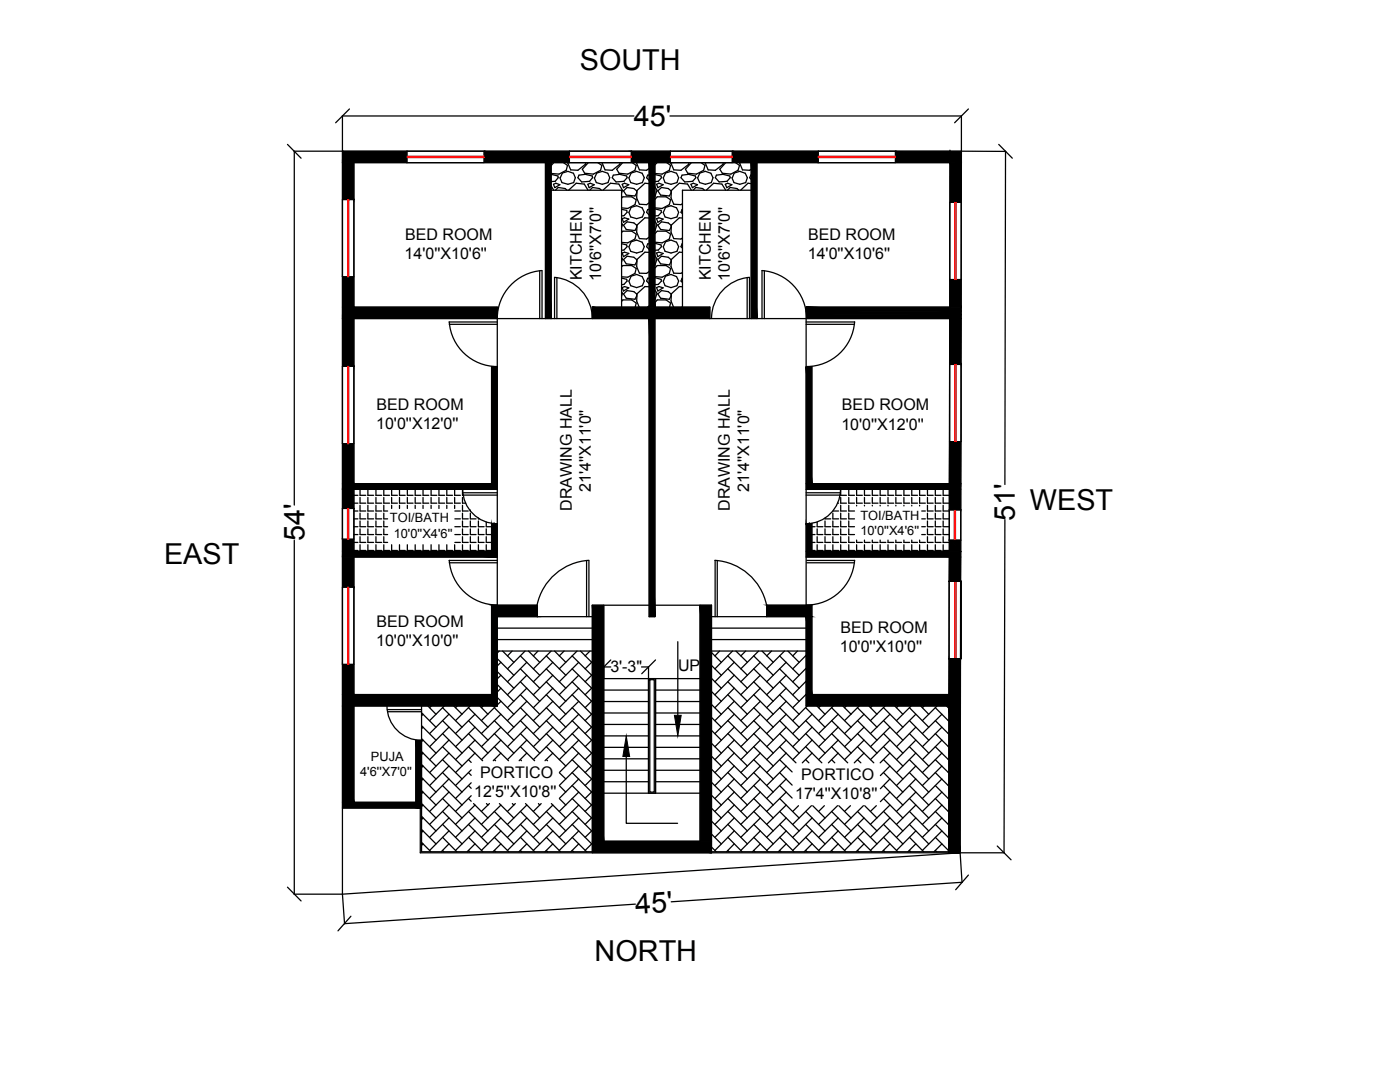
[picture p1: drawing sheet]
<svg xmlns="http://www.w3.org/2000/svg" width="279mm" height="216mm" viewBox="0 0 279 216" stroke-linecap="round" stroke-linejoin="round" font-family="sans-serif">
<!-- layer: DIM -->
<g fill="#000" stroke="#000" stroke-width=".2">
<path d="M68.3 32.5l2.3 7.3v-7.3zM68.3 32.5l2.3 7.3h-2.3z"/>
<path d="M68.3 30.2l12.9 2.3v-2.3zM68.3 30.2l12.9 2.3h-12.9z"/>
<path d="M108.9 32.5l1.1 31.1v-31.1zM108.9 32.5l1.1 31.1h-1.1z"/>
<path d="M96.6 30.2l17 2.3v-2.3zM96.6 30.2l17 2.3h-17z"/>
<path d="M129.6 32.5l1.1 28.8v-28.8zM129.6 32.5l1.1 28.8h-1.1z"/>
<path d="M126 30.2l7.8 2.3v-2.3zM126 30.2l7.8 2.3h-7.8z"/>
<path d="M149.9 32.5l1.2 31.1v-31.1zM149.9 32.5l1.2 31.1h-1.2z"/>
<path d="M146.1 30.2l17.2 2.3v-2.3zM146.1 30.2l17.2 2.3h-17.2z"/>
<path d="M178.7 30.2l13.2 2.3v-2.3zM178.7 30.2l13.2 2.3h-13.2z"/>
<path d="M189.6 32.5l2.3 7.9v-7.9zM189.6 32.5l2.3 7.9h-2.3z"/>
<path d="M68.3 55.2l2.3 6.1v-6.1zM68.3 55.2l2.3 6.1h-2.3z"/>
<path d="M189.5 55.8h2.3zM189.5 55.8h2.3z"/>
<path d="M189.5 55.8l2.3 5.5v-5.5zM189.5 55.8l2.3 5.5h-2.3z"/>
<path d="M68.3 63.6l2.3 9.5v-9.5zM68.3 63.6l2.3 9.5h-2.3z"/>
<path d="M68.3 61.3l30.9 2.3v-2.3zM68.3 61.3l30.9 2.3h-30.9z"/>
<path d="M98.1 73.2l1.1 23.3v-23.3zM98.1 73.2l1.1 23.3h-1.1z"/>
<path d="M129.6 63.6l1.1 59.4v-59.4zM129.6 63.6l1.1 59.4h-1.1z"/>
<path d="M118.2 61.3l23.5 2.3v-2.3zM118.2 61.3l23.5 2.3h-23.5z"/>
<path d="M160.9 73.2l1.1 23.3v-23.3zM160.9 73.2l1.1 23.3h-1.1z"/>
<path d="M160.9 61.3l30.9 .8v-.8zM160.9 61.3l30.9 .8h-30.9z"/>
<path d="M160.9 62.1l30.9 .7v-.7zM160.9 62.1l30.9 .7h-30.8z"/>
<path d="M161 62.8l30.8 .8v-.8zM161 62.8l30.8 .8h-30.8z"/>
<path d="M189.5 63.6l2.3 9.1v-9.1zM189.5 63.6l2.3 9.1h-2.3z"/>
<path d="M68.3 88.5l2.3 8v-8zM68.3 88.5l2.3 8h-2.3z"/>
<path d="M68.3 97.6l2.3 3.9v-3.9zM68.3 97.6l2.3 3.9h-2.3z"/>
<path d="M68.3 96.5l30.9 1.1v-1.1zM68.3 96.5l30.9 1.1h-30.9z"/>
<path d="M160.9 96.5l30.8 1.1v-1.1zM160.9 96.5l30.8 1.1h-30.8z"/>
<path d="M189.5 97.6l2.2 4.1v-4.1zM189.5 97.6l2.2 4.1h-2.2z"/>
<path d="M189.5 88.1l2.2 8.4 .1-8.4zM189.5 88.1l2.2 8.4h-2.2z"/>
<path d="M68.3 107.6l2.3 2.4v-2.4zM68.3 107.6l2.3 2.4h-2.3z"/>
<path d="M68.3 111.2l2.3 6v-6zM68.3 111.2l2.3 6h-2.3z"/>
<path d="M98.1 104.5l1.1 5.5v-5.5zM98.1 104.5l1.1 5.5h-1.1z"/>
<path d="M68.3 110l30.9 1.2v-1.2zM68.3 110l30.9 1.2h-30.9z"/>
<path d="M160.9 104.5l1.1 5.5v-5.5zM160.9 104.5l1.1 5.5h-1.1z"/>
<path d="M189.5 107.8l2.2 2.2v-2.2zM189.5 107.8l2.2 2.2h-2.2z"/>
<path d="M160.9 110l30.8 1.2v-1.2zM160.9 110l30.8 1.2h-30.8z"/>
<path d="M189.5 111.2l2.2 4.8v-4.8zM189.5 111.2l2.2 4.8h-2.3z"/>
<path d="M68.3 132.6l2.3 6v-6zM68.3 132.6l2.3 6h-2.3z"/>
<path d="M98.1 123l1.1 15.6v-15.6zM98.1 123l1.1 15.6h-1.1z"/>
<path d="M68.3 138.6l30.9 2.3v-2.3zM68.3 138.6l30.9 2.3h-30.9z"/>
<path d="M98.1 120.8l9.1 2.2v-2.2zM98.1 120.8l9.1 2.2h-9.1z"/>
<path d="M118.2 120.8l2.3 47.1v-47.1zM118.2 120.8l2.3 47.1h-2.3z"/>
<path d="M139.7 120.8l2.3 47.1v-47.1zM139.7 120.8l2.3 47.1h-2.3z"/>
<path d="M153 120.8l9 2.2v-2.2zM153 120.8l9 2.2h-9z"/>
<path d="M160.9 123l1.1 15.6v-15.6zM160.9 123l1.1 15.6h-1.1z"/>
<path d="M160.9 138.6l30.8 2.3v-2.3zM160.9 138.6l30.8 2.3h-30.8z"/>
<path d="M189.4 131.4l2.3 7.2v-7.2zM189.4 131.4l2.3 7.2h-2.3z"/>
<path d="M68.3 140.9l2.3 19.2v-19.2zM68.3 140.9l2.3 19.2h-2.3z"/>
<path d="M83 147.7l1.1 12.4v-12.4zM83 147.7l1.1 12.4h-1.1z"/>
<path d="M189.4 140.9l2.2 29.3 .1-29.3zM189.4 140.9l2.2 29.3h-2.3z"/>
<path d="M68.3 160.1l15.8 1.1v-1.1zM68.3 160.1l15.8 1.1h-15.8z"/>
<path d="M118.2 167.9l23.8 2.3v-2.3zM118.2 167.9l23.8 2.3h-23.8z"/>
<path d="M189.3 170.2h2.1zM189.3 170.2h2.3z"/>
</g>
<!-- layer: PRO -->
<g fill="none" stroke="#000" stroke-width=".25">
<path d="M58.7 30.2h133.2M58.7 30.2v70.6M68.3 39.8h2.3v15.4h-2.3zM68.3 23.1v155.3M68.3 23.1h58.2M81.2 30.2h15.4v2.3h-15.4zM110 38h14.1v23.3M113.6 30.2h12.4v2.3h-12.4zM133.7 23.1h58.2M133.8 30.2h12.3v2.3h-12.3zM149.9 38h-13.7v23.3M163.3 30.2h15.4v2.3h-15.4z"/>
<path d="M189.6 30.2h.1M191.9 32.5h.1M191.9 30.2l-.3 140M191.9 23.1v7.1M191.9 30.2h8.8M200.7 30.2l-.2 66.5M107.7 54v9.6M110.7 55.3a8.2 8.2 0 0 1 7.5 8.2v-2.2h11.4v-28.8h-19.6v31.1M110.7 55.4v8.2M111.1 55.4v8.2M149.1 55.4v8.2M149.5 55.3a8.2 8.2 0 0 0-7.5 8.2"/>
<path d="M149.6 55.4v8.2M152.5 54v9.6M189.5 40.4h2.3v15.4h-2.3zM68.3 73.1h2.3v15.4h-2.3zM89.6 64.2h9.6M89.7 64.2a9.6 9.6 0 0 0 9.5 8.9M89.7 64.7h9.5M99.2 63.5a9.6 9.6 0 0 1 8.9-9.5l.1 9.6M99.2 73.2h-1.1v23.3h-27.5v-32.9h59v59.4h1.1v-59.4h58.8v32.9h-27.5v-23.3h-1.1M108.9 63.6v-31.1h-38.3v28.8h28.6v59.4a9.6 9.6 0 0 1-9.5-8.9h9.5M141.7 63.6v-2.3h-11v-28.8h19.2v31.1M151.1 63.6v-31.1h38.5l-.1 28.8h-28.6v59.5"/>
<path d="M160.9 64.2h9.7M160.9 64.7h9.6M161 63.5a9.6 9.6 0 0 0-8.9-9.5v9.6M170.6 64.2a9.6 9.6 0 0 1-9.6 8.9M189.5 72.7h2.3v15.4h-2.3zM92.4 98.3h6.8M92.5 98.8h6.7M99.2 97.6h-28.6v12.4h27.5v-5.5h1.1M160.9 97.6h28.6v12.4h-27.5v-5.5h-1.1M58.7 107.8v70.6M68.3 117.2h2.3v15.4h-2.3zM68.3 101.5h2.3v6.1h-2.3z"/>
<path d="M89.7 112.3h9.5M99.2 111.2h-28.6v27.4h27.5v-17.8h9.1v2.2M117.1 111.9v11.1M117.5 111.8a11.2 11.2 0 0 0-10.3 8.9M117.5 111.8v11.2M142.7 111.8a11.2 11.2 0 0 1 10.3 8.9M142.7 111.8v11.2M143.1 111.9v11.1M160.9 111.2h28.6l-.1 27.4h-27.4v-17.8h-9v2.2M161 111.8h9.6M161 112.3h9.5M170.6 111.8a9.6 9.6 0 0 1-9.6 8.9"/>
<path d="M189.5 101.7h2.2v6.1h-2.2zM189.5 116h2.3v15.4h-2.3M200.5 103.7l-.1 66.5M99.2 125.3h19M99.2 127.6h19M99.2 129.9h19M118.2 123h-19v17.9h-28.6v19.2h12.4v-12.4h1.1M120.5 135.4h19.2M120.5 137.7h8.9M120.5 140h8.9M120.5 120.8v47.1h19.2v-47.1M120.5 133.1h1.4"/>
<path d="M128 133.1l1.4-.1v25.3M129.4 135.4h1.4v22.9h-1.4zM129.6 120.8h-11.4v49.4M129.7 135.6h.9v22.5h-.9zM130.7 120.8h11.3v49.4M130.8 137.7h8.9M130.8 140h8.9M130.8 135.4v22.9M135.3 128v14.7M142 123h18.9v17.9h28.5l-.1 29.3M142 125.3h18.9M142 127.6h18.9"/>
<path d="M142 129.9h18.9M77.3 141.6h6.8M77.4 142h6.7M84.1 140.9v20.3h-15.8M120.5 142.3h8.9M120.5 144.6h8.9M120.5 146.8h8.9M120.5 149.1h8.9M120.5 151.4h8.9M120.5 158.3h19.2M120.5 156h8.9M120.5 153.7h8.9"/>
<path d="M125 150.9v13.4h10.2M130.8 142.3h8.9M130.8 144.6h8.9M130.8 146.8h8.9M130.8 149.1h8.9M130.8 151.4h8.9M130.8 156h8.9M130.8 153.7h8.9M58.7 178.4h9.6M68.3 178.4l.5 5.9M83.9 170.2h116.5M84.1 170h34.1"/>
<path d="M142 170h47.3M191.6 170h.1M191.6 170.2l-123.3 8.2M191.6 170.2l.4 5.9-58 3.8M126.8 180.4l-58 3.9"/>
</g>
<!-- layer: DIM -->
<g fill="none" stroke="#000" stroke-width=".25">
<path d="M110 34.8l1.4 .3v.4l-.6 .7h-.8M110 37.1l.5 .9M110.1 32.5l-.1 .3M110.5 36.8l.4-.2 .8 .3-1 .6zM110.5 32.5l-.5 .5M110.8 38l.6-.6 1.4 .2 .4 .4M111.7 35.5l.5 .9 1.1 .4 1.2-.4 .3-.9-.4-.9-1.1-.4-1.1 .3-.4 1M112.5 32.5l.8 .5-.3 1-1.4 .7-1.6-.1M113.3 32.5l.6 1.4 1.4 .1 1.5-1.2 .1-.3M113.5 38l1.5-1.4 1.6 .1 .8 1.3M115.5 35l1.3-.2 1.4 .3 .1 .4-.6 .7-1.6 .1-.8-.8zM117.3 36.8l.5-.2 .8 .3-1 .6z"/>
<path d="M117.4 32.5l-1.2 1.3 .5 .8 1.7 .1 1.5-.7 .2-1-.8-.5M117.7 38l.6-.6 1.3 .2 .4 .4M118.6 35.5l.4 .9 1.2 .4 1.1-.4 .4-.9-.4-.9-1.1-.4-1.1 .3-.4 1M120.2 32.5l.5 1.4 1.5 .1 1.5-1.2 .1-.3M120.3 38l1.5-1.4 1.7 .1 .7 1.3-.1 .5M122.4 35l1.3-.2 1.4 .3 .1 .4-.7 .7-1.5 .1-.8-.8zM124.1 39.5l.2-.2h1.8l.9 .6-.3 .9-1.4 .8-1.2-.1M124.2 36.8l.4-.2 .9 .3-1.1 .6zM124.3 32.5l-1.2 1.3 .4 .8 1.8 .1 1.4-.7 .3-1-.8-.5M124.4 38.1l.8-.7 1.3 .2 .6 .5v.4l-.4 .6-1.7-.2zM125.5 35.5l.4 .9 1.2 .4 1.1-.4 .4-.9-.4-.9-1.1-.4-1.1 .3-.5 1M127.1 32.5l.5 1.4 1.4 .1 .6-.4"/>
<path d="M129.6 34.9l-.3 .1-.3 .5 .6 .5M129.6 36.6h-.9l-1.6 1.4v1.5l.5 1.3h1.4l.6-.3M130.7 34.8l1.2 .3 .1 .4-.6 .7h-.7M130.7 37.3l.4 .7-.4 1.2M130.7 39.8l.5-.5h1.7l.9 .6-.2 .9-1.5 .8-1.4-.1M131 36.8l.5-.2 .8 .3-1 .6zM131.1 32.5l-.4 .4M131.3 38.1l.7-.7 1.4 .2 .5 .5v.4l-.3 .6-1.8-.2zM132.8 34.5l1.1-.3 1.1 .4 .4 .9-.3 .9-1.2 .4-1.2-.4-.4-.9zM133.1 32.5l.7 .5-.2 1-1.5 .7-1.4-.1M133.9 32.5l.6 1.4 1.4 .1 1.5-1.2 .1-.3M136.1 35l1.3-.2 1.4 .3 .1 .4-.7 .7-1.5 .1-.8-.8z"/>
<path d="M137.9 36.8l.5-.2 .8 .3-1 .6zM138 38l-.8-1.3-1.6-.1-1.6 1.4-.1 1.5 .6 1.3h1.4l.3-.2M138 32.5l-1.2 1.3 .5 .8 1.7 .1 1.4-.7 .3-1-.8-.5M138.3 38l.6-.6 1.3 .2 .4 .4M139.2 35.5l.4 .9 1.2 .4 1.2-.4 .3-.9-.4-.9-1.1-.4-1.1 .3-.5 1M140.8 32.5l.5 1.4 1.5 .1 1.5-1.2 .1-.3M140.9 38l1.5-1.4 1.7 .1 .7 1.3M143 35l1.3-.2 1.3 .3 .1 .4-.6 .7-1.6 .1-.7-.8zM144.8 36.8l.4-.2 .9 .3-1.1 .6zM144.8 32.5l-1.1 1.3 .5 .8 1.7 .1 1.4-.7 .3-1-.8-.5M145.2 38l.5-.6 1.4 .2 .4 .4M146.1 35.5l.4 .9 1.1 .4 1.2-.4 .4-.9-.5-.9-1.1-.4-1.1 .3-.4 1"/>
<path d="M147.6 32.5l.6 1.4 1.4 .1 .3-.2M149.9 34.9l-.3 .6 .3 .3M149.9 36.6h-.6l-1.5 1.4M124.1 55.5l1 .2 .1 .4-.7 .7h-.4M124.1 48.6l1 .3 .1 .3-.7 .7h-.4M124.1 41.8l1 .2 .1 .4-.7 .6-.4 .1M124.1 44.5l.1 .3-.1 .6M124.1 51.4l.1 .3-.1 .5M124.1 58.2l.1 .3-.1 .6M124.1 46.4l.2-.3h1.8l.9 .6-.3 1-1.4 .8-1.2-.1M124.1 53.2l.2-.2h1.8l.9 .6-.3 1-1.4 .7-1.2-.1M124.2 57.4l.4-.2 .9 .2-1.1 .7z"/>
<path d="M124.2 50.5l.4-.2 .9 .3-1.1 .6zM124.2 43.6l.4-.1 .9 .2-1.1 .7zM124.4 44.9l.8-.6 1.3 .2 .6 .4v.5l-.4 .6-1.7-.2zM124.4 51.8l.8-.7 1.3 .2 .6 .5v.4l-.4 .7-1.7-.3zM124.4 58.7l.8-.7 1.3 .2 .6 .5v.4l-.4 .6-1.7-.2zM125.5 42.4l.4 .9 1.2 .3 1.1-.3 .4-.9-.4-.9-1.1-.5-1.1 .4-.5 1M125.5 49.2l.4 1 1.2 .3 1.1-.3 .4-1-.4-.9-1.1-.4-1.1 .3-.5 1M125.5 56.1l.4 .9 1.2 .4 1.1-.4 .4-.9-.4-.9-1.1-.4-1.1 .3-.5 1M129.6 55.5h-.3l-.3 .6 .6 .5M129.6 48.6l-.3 .1-.3 .5 .6 .6M129.6 41.8h-.3l-.3 .6 .6 .5M129.6 57.2h-.9l-1.6 1.4v1.5l.5 1.2"/>
<path d="M129.6 50.4l-.9-.1-1.6 1.5v1.4l.5 1.3 1.4 .1 .6-.4M129.6 43.5h-.9l-1.6 1.4v1.4l.5 1.3 1.4 .1 .6-.4M130.7 55.4l1.2 .3 .1 .4-.6 .7h-.7M130.7 48.5l1.2 .4 .1 .3-.6 .7h-.7M130.7 41.7l1.2 .3 .1 .4-.6 .6-.7 .1M130.7 44.1l.4 .7-.4 1.3M130.7 51l.4 .7-.4 1.2M130.7 57.9l.4 .6-.4 1.3M130.7 46.6l.5-.5h1.7l.9 .6-.2 1-1.5 .8-1.4-.2M130.7 53.5l.5-.5h1.7l.9 .6-.2 1-1.5 .7-1.4-.1M131 57.4l.5-.2 .8 .2-1 .7zM131 50.5l.5-.2 .8 .3-1 .6z"/>
<path d="M131 43.6l.5-.1 .8 .2-1 .7zM131.3 44.9l.7-.6 1.4 .2 .5 .4v.5l-.3 .6-1.8-.2zM131.3 51.8l.7-.7 1.4 .2 .5 .5v.4l-.3 .7-1.8-.3zM131.3 58.7l.7-.7 1.4 .2 .5 .5v.4l-.3 .6-1.8-.2zM132.8 41.4l1.1-.4 1.1 .5 .4 .9-.3 .9-1.2 .3-1.2-.3-.4-.9zM132.8 48.2l1.1-.3 1.1 .4 .4 .9-.3 1-1.2 .3-1.2-.3-.4-1zM132.8 55.1l1.1-.3 1.1 .4 .4 .9-.3 .9-1.2 .4-1.2-.4-.4-.9zM136.2 55.5l-.3 .6 .3 .3M136.2 48.7l-.3 .5 .3 .3M136.2 41.8l-.3 .6 .3 .3M136.2 57.2h-.6l-1.6 1.4-.1 1.5 .5 1.2M136.2 50.4l-.6-.1-1.6 1.5-.1 1.4 .6 1.3 1.4 .1 .3-.3"/>
<path d="M136.2 43.5h-.6l-1.6 1.4-.1 1.4 .6 1.3 1.4 .1 .3-.2M124.1 60.1l.2-.3h1.8l.9 .7-.2 .8M129.6 61l-.4 .3M130.7 60.4l.5-.6h1.7l.9 .7-.2 .8M136.2 61.2l-.1 .1M70.6 98.8h.8M71.9 97.7v1.1h1.1M71.9 99.3v1.1h1.1M73.4 97.7v1.1h1.2M73.4 99.3v1.1h1.2M75 97.7v1.1h1.2M75 99.3v1.1h1.2"/>
<path d="M76.6 97.7v1.1h1.1M76.6 99.3v1.1h1.1M78.2 97.7v1.1h1.1M78.2 99.3v1.1h1.1M79.7 97.7v1.1h1.2M79.7 99.3v1.1h1.2M81.3 97.7v1.1h1.1M81.3 99.3v1.1h1.1M82.9 97.7v1.1h1.1M82.9 99.3v1.1h1.1M84.4 97.7v1.1h1.2M84.4 99.3v1.1h1.2"/>
<path d="M86 97.7v1.1h1.2M86 99.3v1.1h1.2M87.6 97.7v1.1h1.1M87.6 99.3v1.1h1.1M89.2 97.7v1.1h1.1M89.2 99.3v1.1h1.1M90.7 97.7v1.1h1.2M90.7 99.3v1.1h1.2M92.3 97.7v1.1h.2M92.3 99.3v1.1h.6M92.3 97.6a6.9 6.9 0 0 0 6.9 6.9M160.9 98.3h6.8"/>
<path d="M160.9 98.8h6.8M167.7 97.6a6.9 6.9 0 0 1-6.8 6.9M167.8 97.7v1.1h1.1M167.8 99.3v1.1h1.1M169.4 97.7v1.1h1.1M169.4 99.3v1.1h1.1M171 97.7v1.1h1.1M171 99.3v1.1h1.1M172.5 97.7v1.1h1.2M172.5 99.3v1.1h1.2M174.1 97.7v1.1h1.1M174.1 99.3v1.1h1.1"/>
<path d="M175.7 97.7v1.1h1.1M175.7 99.3v1.1h1.1M177.2 97.7v1.1h1.2M177.2 99.3v1.1h1.2M178.8 97.7v1.1h1.1M178.8 99.3v1.1h1.1M180.4 97.7v1.1h1.1M180.4 99.3v1.1h1.1M182 97.7v1.1h1.1M182 99.3v1.1h1.1M183.5 97.7v1.1h1.2M183.5 99.3v1.1h1.2"/>
<path d="M185.1 97.7v1.1h1.1M185.1 99.3v1.1h1.1M186.7 97.7v1.1h1.1M186.7 99.3v1.1h1.1M188.2 97.7v1.1h1.2M188.2 99.3v1.1h1.2M70.6 100.4h.8M70.6 102h.8M70.6 103.5h.8M70.6 105.1h.8M70.6 106.7h.8M70.6 108.2h.8"/>
<path d="M70.6 109.8h.8M71.9 100.8v1.2h1.1M71.9 102.4v1.1h1.1M71.9 104v1.1h1.1M71.9 105.5v1.2h1.1M71.9 107.1v1.1h1.1M71.9 108.7v1.1h1.1M73.4 100.8v1.2h1.2M73.4 102.4v1.1h1.2M73.4 104v1.1h1.2M73.4 105.5v1.2h1.2M73.4 107.1v1.1h1.2"/>
<path d="M73.4 108.7v1.1h1.2M75 100.8v1.2h1.2M75 102.4v1.1h1.2M75 104v1.1h1.2M75 105.5v1.2h1.2M75 107.1v1.1h1.2M75 108.7v1.1h1.2M76.6 100.8v1.2h.8M76.6 102.4v1.1h.8M76.6 104v1.1h.8M76.6 105.5v1.2h.8M76.6 107.1v1.1h.8"/>
<path d="M76.6 108.7v1.1h1.1M78.2 108.7v1.1h1.1M78.2 100.8v.7M79.7 108.7v1.1h1.2M79.7 100.8v.7M81.3 108.7v1.1h1.1M81.3 100.8v.7M82.9 108.7v1.1h1.1M82.9 100.8v.7M84.4 108.7v1.1h1.2M84.4 100.8v.7M86 108.7v1.1h1.2"/>
<path d="M86 100.8v.7M87.6 108.7v1.1h1.1M87.6 100.8v.7M89.2 108.7v1.1h1.1M89.2 100.8v.7M90.7 108.7v1.1h1.2M90.7 100.8v.7M90.8 102h1.1M90.8 103.5h1.1M90.8 105.1h1.1M90.8 106.7h1.1M90.8 108.2h1.1"/>
<path d="M92.3 100.8v1.2h1.1M92.3 102.4v1.1h1.1M92.3 104v1.1h1.1M92.3 105.5v1.2h1.1M92.3 107.1v1.1h1.1M92.3 108.7v1.1h1.1M93.9 102h.1M93.9 102.4v1.1h1.1M93.9 104v1.1h1.1M93.9 105.5v1.2h1.1M93.9 107.1v1.1h1.1M93.9 108.7v1.1h1.1"/>
<path d="M95.5 103.4v.1h.2M95.5 104v1.1h1.1M95.5 105.5v1.2h1.1M95.5 107.1v1.1h1.1M95.5 108.7v1.1h1.1M97 104.2v.9h1.1M97 105.5v1.2h1.1M97 107.1v1.1h1.1M97 108.7v1.1h1.1M98.6 104.5h.1M161.5 104.5h.1M162 105.1h.7"/>
<path d="M162 106.7h.7M162 108.2h.7M162 109.8h.7M163.1 104.2v.9h1.1M163.1 105.5v1.2h1.1M163.1 107.1v1.1h1.1M163.1 108.7v1.1h1.1M164.6 103.4v.1h1.2M164.6 104v1.1h1.2M164.6 105.5v1.2h1.2M164.6 107.1v1.1h1.2M164.6 108.7v1.1h1.2"/>
<path d="M166.2 102h1.2M166.2 102.4v1.1h1.2M166.2 104v1.1h1.2M166.2 105.5v1.2h1.2M166.2 107.1v1.1h1.2M166.2 108.7v1.1h1.2M167.2 100.4h.2M167.8 100.8v1.2h1.1M167.8 102.4v1.1h1.1M167.8 104v1.1h1.1M167.8 105.5v1.2h1.1M167.8 107.1v1.1h1.1"/>
<path d="M167.8 108.7v1.1h1.1M169.4 100.8v1.2h1.1M169.4 102.4v1.1h1.1M169.4 104v1.1h1.1M169.4 105.5v1.2h1.1M169.4 107.1v1.1h1.1M169.4 108.7v1.1h1.1M171 107.8v.4h1.1M171 108.7v1.1h1.1M171 100.8v.2M172.5 107.8v.4h1.2M172.5 108.7v1.1h1.2"/>
<path d="M172.5 100.8v.2M174.1 107.8v.4h1.1M174.1 108.7v1.1h1.1M174.1 100.8v.2M175.7 107.8v.4h1.1M175.7 108.7v1.1h1.1M175.7 100.8v.2M177.2 107.8v.4h1.2M177.2 108.7v1.1h1.2M177.2 100.8v.2M178.8 107.8v.4h1.1M178.8 108.7v1.1h1.1"/>
<path d="M178.8 100.8v.2M180.4 107.8v.4h1.1M180.4 108.7v1.1h1.1M180.4 100.8v.2M182 107.8v.4h1.1M182 108.7v1.1h1.1M182 100.8v.2M183.5 107.8v.4h1.2M183.5 108.7v1.1h1.2M183.5 100.8v.2M184 102h.7M184 103.5h.7"/>
<path d="M184 105.1h.7M184 106.7h.7M185.1 100.8v1.2h1.1M185.1 102.4v1.1h1.1M185.1 104v1.1h1.1M185.1 105.5v1.2h1.1M185.1 107.1v1.1h1.1M185.1 108.7v1.1h1.1M186.7 100.8v1.2h1.1M186.7 102.4v1.1h1.1M186.7 104v1.1h1.1M186.7 105.5v1.2h1.1"/>
<path d="M186.7 107.1v1.1h1.1M186.7 108.7v1.1h1.1M188.2 100.8v1.2h1.2M188.2 102.4v1.1h1.2M188.2 104v1.1h1.2M188.2 105.5v1.2h1.2M188.2 107.1v1.1h1.2M188.2 108.7v1.1h1.2M189.4 116v15.4h2.4v-15.4h-2.4h2.4M189.5 107.8h2.2M189.5 101.7h2.2M99.2 139.2l3.3 3.3"/>
<path d="M99.2 136.6l3.3 3.3M99.2 134l3.3 3.3M99.2 131.4l3.3 3.3M99.6 129.9l-.4 .4M100 132.2l-.8 .7M100 134.7l-.8 .8M100 137.3l-.8 .8M100 139.9l-.8 .8M100.3 129.9l2.2 2.3M102.2 129.9l-.9 1M103.9 138.6l3.8 3.9M103.9 136l3.8 3.9"/>
<path d="M103.9 133.5l3.8 3.8M103.9 130.9l3.8 3.8M104.8 129.9l-3.5 3.6M105.1 132.2l-3.8 3.8M105.1 134.7l-3.8 3.9M105.1 137.3l-3.8 3.9M105.1 139.9l-3.8 3.9M105.5 129.9l2.2 2.3M107.4 129.9l-1 1M109 138.6l3.9 3.9M109 136l3.9 3.9M109 133.5l3.9 3.8"/>
<path d="M109 130.9l3.9 3.8M110 129.9l-3.6 3.6M110.3 132.2l-3.9 3.8M110.3 134.7l-3.9 3.9M110.3 137.3l-3.9 3.9M110.3 139.9l-3.9 3.9M110.7 129.9l2.2 2.3M112.6 129.9l-1 1M114.2 138.6l3.9 3.9M114.2 136l3.9 3.9M114.2 133.5l3.9 3.8M114.2 130.9l3.9 3.8"/>
<path d="M115.2 129.9l-3.6 3.6M115.5 132.2l-3.9 3.8M115.5 134.7l-3.9 3.9M115.5 137.3l-3.9 3.9M115.5 139.9l-3.9 3.9M115.8 129.9l2.3 2.3M117.7 129.9l-.9 1M118.2 132l-1.4 1.5M118.2 134.6l-1.4 1.4M118.2 137.2l-1.4 1.4M118.2 139.8l-1.4 1.4M142 138l1.9 1.9"/>
<path d="M142 135.4l1.9 1.9M142 132.8l1.9 1.9M142 130.2l1.9 2M143.6 129.9l-.9 1M145.3 138.6l3.9 3.9M145.3 136l3.9 3.9M145.3 133.5l3.9 3.8M145.3 130.9l3.9 3.8M146.2 129.9l-3.5 3.6M146.5 132.2l-3.8 3.8M146.5 134.7l-3.8 3.9M146.5 137.3l-3.8 3.9"/>
<path d="M146.5 139.9l-3.8 3.9M146.9 129.9l2.3 2.3M148.8 129.9l-1 1M150.4 138.6l3.9 3.9M150.4 136l3.9 3.9M150.4 133.5l3.9 3.8M150.4 130.9l3.9 3.8M151.4 129.9l-3.6 3.6M151.7 132.2l-3.9 3.8M151.7 134.7l-3.9 3.9M151.7 137.3l-3.9 3.9M151.7 139.9l-3.9 3.9"/>
<path d="M152.1 129.9l2.2 2.3M154 129.9l-1 1M155.6 138.6l3.9 3.9M155.6 136l3.9 3.9M155.6 133.5l3.9 3.8M155.6 130.9l3.9 3.8M156.6 129.9l-3.6 3.6M156.9 132.2l-3.9 3.8M156.9 134.7l-3.9 3.9M156.9 137.3l-3.9 3.9M156.9 139.9l-3.9 3.9M157.2 129.9l2.3 2.3"/>
<path d="M159.1 129.9l-.9 1M160.8 138.6l.1 .1M160.8 136l.1 .1M160.8 133.5h.1M160.8 130.9l.1 .1M160.9 130.8l-2.7 2.7M160.9 133.3l-2.7 2.7M160.9 135.9l-2.7 2.7M160.9 138.5l-2.7 2.7M189.4 131.4h2.4M77.2 140.9a6.9 6.9 0 0 0 6.9 6.8M84.1 157.8l2.9 2.8"/>
<path d="M84.1 155.1l2.9 3M84.1 152.6l2.9 2.8M84.1 150l2.9 2.9M84.1 147.4l2.9 2.9M84.1 144.8l2.9 2.9M84.1 142.2l2.9 2.9M84.4 142.5l-.3 .3M84.4 145.1l-.3 .3M84.4 147.7l-.3 .3M84.4 150.3l-.3 .3M84.4 152.9l-.3 .2M84.4 155.4l-.3 .3"/>
<path d="M84.4 158.1l-.3 .3M85.4 140.9l1.6 1.6M86.1 140.9l-.4 .3M88.3 159.3l3.9 3.9M88.3 156.7l3.9 3.9M88.3 154.2l3.9 3.9M88.3 151.6l3.9 3.8M88.3 149l3.9 3.9M88.3 146.4l3.9 3.9M88.3 143.8l3.9 3.9M88.3 141.2l3.9 3.9M88.7 140.9l-3 2.9"/>
<path d="M89.6 142.5l-3.9 3.9M89.6 145.1l-3.9 3.9M89.6 147.7l-3.9 3.9M89.6 150.3l-3.9 3.9M89.6 152.9l-3.9 3.8M89.6 155.4l-3.9 3.9M89.6 158.1l-3.9 3.8M90.6 140.9l1.6 1.6M91.2 140.9l-.3 .3M93.5 159.3l.5 .6M93.5 156.7l.5 .6M93.5 154.2l.5 .5"/>
<path d="M93.5 151.6l.5 .5M93.5 149l2.8 2.8M93.5 146.4l3.9 3.9M93.5 143.8l3.9 3.9M93.5 141.2l3.9 3.9M93.8 140.9l-2.9 2.9M94 153.6l-3.1 3.1M94 156.2l-3.1 3.1M94 158.8l-3.1 3.1M94.8 142.5l-3.9 3.9M94.8 145.1l-3.9 3.9M94.8 147.7l-3.9 3.9"/>
<path d="M94.8 150.3l-3.9 3.9M95.8 140.9l1.6 1.6M96.4 140.9l-.3 .3M98.7 151.6l.2 .2M98.7 149l2.8 2.8M98.7 146.4l3.8 3.9M98.7 143.8l3.8 3.9M98.7 141.2l3.8 3.9M99 140.9l-2.9 2.9M100 142.5l-3.9 3.9M100 145.1l-3.9 3.9M100 147.7l-3.9 3.9"/>
<path d="M100 150.3l-1.6 1.5M103.9 151.6l.2 .2M103.9 149l2.8 2.8M103.9 146.4l3.8 3.9M103.9 143.8l3.8 3.9M103.9 141.2l3.8 3.9M105.1 142.5l-3.8 3.9M105.1 145.1l-3.8 3.9M105.1 147.7l-3.8 3.9M105.1 150.3l-1.5 1.5M109 151.6l.3 .2M109 149l3.9 3.9"/>
<path d="M109 146.4l3.9 3.9M109 143.8l3.9 3.9M109 141.2l3.9 3.9M110.3 142.5l-3.9 3.9M110.3 145.1l-3.9 3.9M110.3 147.7l-3.9 3.9M110.3 150.3l-1.5 1.5M111.6 159.4l1.3 1.2M111.6 156.8l1.3 1.3M111.6 154.2l1.3 1.2M114.2 159.3l3.9 3.9M114.2 156.7l3.9 3.9"/>
<path d="M114.2 154.2l3.9 3.9M114.2 151.6l3.9 3.8M114.2 149l3.9 3.9M114.2 146.4l3.9 3.9M114.2 143.8l3.9 3.9M114.2 141.2l3.9 3.9M115.5 142.5l-3.9 3.9M115.5 145.1l-3.9 3.9M115.5 147.7l-3.9 3.9M115.5 150.3l-3.9 3.8M115.5 152.9l-3.9 3.8M115.5 155.4l-3.9 3.9"/>
<path d="M115.5 158.1l-3.9 3.8M118.2 142.4l-1.4 1.4M118.2 144.9l-1.4 1.5M118.2 147.6l-1.4 1.4M118.2 150.1l-1.4 1.5M118.2 152.7l-1.4 1.5M118.2 155.3l-1.4 1.4M118.2 157.9l-1.4 1.4M142 158.7l1.9 1.9M142 156.1l1.9 2M142 153.5l1.9 1.9M142 150.9l1.9 2"/>
<path d="M142 148.3l1.9 2M142 145.7l1.9 2M142 143.2l1.9 1.9M142 140.6l1.9 1.9M145.3 159.3l3.9 3.9M145.3 156.7l3.9 3.9M145.3 154.2l3.9 3.9M145.3 151.6l3.9 3.8M145.3 149l3.9 3.9M145.3 146.4l3.9 3.9M145.3 143.8l3.9 3.9M145.3 141.2l3.9 3.9"/>
<path d="M146.5 142.5l-3.8 3.9M146.5 145.1l-3.8 3.9M146.5 147.7l-3.8 3.9M146.5 150.3l-3.8 3.9M146.5 152.9l-3.8 3.8M146.5 155.4l-3.8 3.9M146.5 158.1l-3.8 3.8M150.4 159.3l3.9 3.9M150.4 156.7l3.9 3.9M150.4 154.2l3.9 3.9M150.4 151.6l3.9 3.8M150.4 149l3.9 3.9"/>
<path d="M150.4 146.4l3.9 3.9M150.4 143.8l3.9 3.9M150.4 141.2l3.9 3.9M151.7 142.5l-3.9 3.9M151.7 145.1l-3.9 3.9M151.7 147.7l-3.9 3.9M151.7 150.3l-3.9 3.9M151.7 152.9l-3.9 3.8M151.7 155.4l-3.9 3.9M151.7 158.1l-3.9 3.8M155.6 159.3l3.9 3.9M155.6 156.7l2.5 2.5"/>
<path d="M155.6 154.2l2.5 2.5M155.6 151.6l2.5 2.4M155.6 149l3.2 3.2M155.6 146.4l3.9 3.9M155.6 143.8l3.9 3.9M155.6 141.2l3.9 3.9M156.9 142.5l-3.9 3.9M156.9 145.1l-3.9 3.9M156.9 147.7l-3.9 3.9M156.9 150.3l-3.9 3.9M156.9 152.9l-3.9 3.8M156.9 155.4l-3.9 3.9"/>
<path d="M156.9 158.1l-3.9 3.8M160.8 151.6l.6 .6M160.8 149l3.2 3.2M160.8 146.4l3.8 3.9M160.8 143.8l3.8 3.9M160.8 141.2l3.8 3.9M161.1 140.9l-2.9 2.9M162.1 142.5l-3.9 3.9M162.1 145.1l-3.9 3.9M162.1 147.7l-3.9 3.9M162.1 150.3l-2 1.9M163 140.9l1.6 1.6"/>
<path d="M163.7 140.9l-.3 .3M166 151.6l.6 .6M166 149l3.2 3.2M166 146.4l3.9 3.9M166 143.8l3.9 3.9M166 141.2l3.9 3.9M166.3 140.9l-2.9 2.9M167.3 142.5l-3.9 3.9M167.3 145.1l-3.9 3.9M167.3 147.7l-3.9 3.9M167.3 150.3l-2 1.9M168.2 140.9l1.7 1.6"/>
<path d="M168.9 140.9l-.4 .3M171.1 151.6l.7 .6M171.1 149l3.3 3.2M171.1 146.4l3.9 3.9M171.1 143.8l3.9 3.9M171.1 141.2l3.9 3.9M171.5 140.9l-3 2.9M172.4 142.5l-3.9 3.9M172.4 145.1l-3.9 3.9M172.4 147.7l-3.9 3.9M172.4 150.3l-1.9 1.9M173.4 140.9l1.6 1.6"/>
<path d="M174 140.9l-.3 .3M176.3 159.3l3.9 3.9M176.3 156.7l3.9 3.9M176.3 154.2l3.9 3.9M176.3 151.6l3.9 3.8M176.3 149l3.9 3.9M176.3 146.4l3.9 3.9M176.3 143.8l3.9 3.9M176.3 141.2l3.9 3.9M176.6 140.9l-2.9 2.9M177.6 142.5l-3.9 3.9M177.6 145.1l-3.9 3.9"/>
<path d="M177.6 147.7l-3.9 3.9M177.6 150.3l-1.9 1.9M177.6 152.9l-1.9 1.9M177.6 155.4l-1.9 2M177.6 158.1l-1.9 1.9M178.6 140.9l1.6 1.6M179.2 140.9l-.3 .3M181.5 159.3l3.8 3.9M181.5 156.7l3.8 3.9M181.5 154.2l3.8 3.9M181.5 151.6l3.8 3.8M181.5 149l3.8 3.9"/>
<path d="M181.5 146.4l3.8 3.9M181.5 143.8l3.8 3.9M181.5 141.2l3.8 3.9M181.8 140.9l-2.9 2.9M182.8 142.5l-3.9 3.9M182.8 145.1l-3.9 3.9M182.8 147.7l-3.9 3.9M182.8 150.3l-3.9 3.9M182.8 152.9l-3.9 3.8M182.8 155.4l-3.9 3.9M182.8 158.1l-3.9 3.8M183.7 140.9l1.6 1.6"/>
<path d="M184.4 140.9l-.3 .3M186.7 159.3l2.6 2.7M186.7 156.7l2.6 2.7M186.7 154.2l2.6 2.6M186.7 151.6l2.7 2.6M186.7 149l2.7 2.7M186.7 146.4l2.7 2.7M186.7 143.8l2.7 2.7M186.7 141.2l2.7 2.7M187 140.9l-2.9 2.9M188 142.5l-3.9 3.9M188 145.1l-3.9 3.9"/>
<path d="M188 147.7l-3.9 3.9M188 150.3l-3.9 3.9M188 152.9l-3.9 3.8M188 155.4l-3.9 3.9M188 158.1l-3.9 3.8M188.9 140.9l.5 .4M189.3 156.7h-.1M189.3 159.2l-.1 .1M189.4 141.1l-.2 .1M189.4 143.7l-.2 .1M189.4 146.3l-.2 .1M189.4 148.9l-.2 .1"/>
<path d="M189.4 151.5l-.2 .1M189.4 154l-.2 .2M83.9 161.2v9M84.1 168.1l1.9 1.9M84.1 165.5l2.9 2.9M84.1 162.9l2.9 2.9M84.1 160.3l2.9 2.9M84.1 161.2v8.8M84.4 160.6l-.3 .3M84.4 163.2l-.3 .3M84.4 165.8l-.3 .3M84.4 168.4l-.3 .3"/>
<path d="M88.3 169.7l.3 .3M88.3 167.1l2.9 2.9M88.3 164.5l3.9 3.9M88.3 161.9l3.9 3.9M89.6 160.6l-3.9 3.9M89.6 163.2l-3.9 3.9M89.6 165.8l-3.9 3.9M89.6 168.4l-1.5 1.6M93.5 169.7l.2 .3M93.5 167.1l2.9 2.9M93.5 164.5l3.9 3.9M93.5 161.9l3.9 3.9"/>
<path d="M94.5 160.3l2.9 2.9M94.8 160.6l-3.9 3.9M94.8 163.2l-3.9 3.9M94.8 165.8l-3.9 3.9M94.8 168.4l-1.6 1.6M97.1 160.3l.3 .3M97.7 160.3l-1.6 1.6M98.7 169.7l.2 .3M98.7 167.1l2.8 2.9M98.7 164.5l3.8 3.9M98.7 161.9l3.8 3.9M99.7 160.3l2.8 2.9"/>
<path d="M100 160.6l-3.9 3.9M100 163.2l-3.9 3.9M100 165.8l-3.9 3.9M100 168.4l-1.6 1.6M102.2 160.3l.3 .3M102.8 160.3l-1.5 1.6M103.9 169.7l.2 .3M103.9 167.1l2.8 2.9M103.9 164.5l3.8 3.9M103.9 161.9l3.8 3.9M104.9 160.3l2.8 2.9M105.1 160.6l-3.8 3.9"/>
<path d="M105.1 163.2l-3.8 3.9M105.1 165.8l-3.8 3.9M105.1 168.4l-1.5 1.6M107.5 160.3l.2 .3M108 160.3l-1.6 1.6M109 169.7l.3 .3M109 167.1l2.9 2.9M109 164.5l3.9 3.9M109 161.9l3.9 3.9M110 160.3l2.9 2.9M110.3 160.6l-3.9 3.9M110.3 163.2l-3.9 3.9"/>
<path d="M110.3 165.8l-3.9 3.9M110.3 168.4l-1.5 1.6M114.2 169.7l.3 .3M114.2 167.1l2.9 2.9M114.2 164.5l3.9 3.9M114.2 161.9l3.9 3.9M115.5 160.6l-3.9 3.9M115.5 163.2l-3.9 3.9M115.5 165.8l-3.9 3.9M115.5 168.4l-1.6 1.6M118.2 160.5l-1.4 1.4M118.2 163.1l-1.4 1.4"/>
<path d="M118.2 165.7l-1.4 1.4M118.2 168.3l-1.4 1.4M142 169l.9 1M142 166.4l1.9 2M142 163.9l1.9 1.9M142 161.3l1.9 1.9M145.3 169.7l.2 .3M145.3 167.1l2.8 2.9M145.3 164.5l3.9 3.9M145.3 161.9l3.9 3.9M146.5 160.6l-3.8 3.9M146.5 163.2l-3.8 3.9"/>
<path d="M146.5 165.8l-3.8 3.9M146.5 168.4l-1.5 1.6M150.4 169.7l.3 .3M150.4 167.1l2.9 2.9M150.4 164.5l3.9 3.9M150.4 161.9l3.9 3.9M151.7 160.6l-3.9 3.9M151.7 163.2l-3.9 3.9M151.7 165.8l-3.9 3.9M151.7 168.4l-1.5 1.6M155.6 169.7l.3 .3M155.6 167.1l2.9 2.9"/>
<path d="M155.6 164.5l3.9 3.9M155.6 161.9l3.9 3.9M156.9 160.6l-3.9 3.9M156.9 163.2l-3.9 3.9M156.9 165.8l-3.9 3.9M156.9 168.4l-1.6 1.6M159.4 160.8l-1.2 1.1M160.8 169.7l.3 .3M160.8 167.1l2.8 2.9M160.8 164.5l3.8 3.9M160.8 161.9l3.8 3.9M161.9 160.8l-3.7 3.7"/>
<path d="M162.1 163.2l-3.9 3.9M162.1 165.8l-3.9 3.9M162.1 168.4l-1.6 1.6M162.2 160.8l2.4 2.4M164.5 160.8l-1.1 1.1M166 169.7l.2 .3M166 167.1l2.8 2.9M166 164.5l3.9 3.9M166 161.9l3.9 3.9M167.1 160.8l-3.7 3.7M167.3 163.2l-3.9 3.9M167.3 165.8l-3.9 3.9"/>
<path d="M167.3 168.4l-1.6 1.6M167.4 160.8l2.5 2.4M169.7 160.8l-1.2 1.1M171.1 169.7l.3 .3M171.1 167.1l2.9 2.9M171.1 164.5l3.9 3.9M171.1 161.9l3.9 3.9M172.3 160.8l-3.8 3.7M172.4 163.2l-3.9 3.9M172.4 165.8l-3.9 3.9M172.4 168.4l-1.5 1.6M172.6 160.8l2.4 2.4"/>
<path d="M174.9 160.8l-1.2 1.1M176.3 169.7l.3 .3M176.3 167.1l2.9 2.9M176.3 164.5l3.9 3.9M176.3 161.9l3.9 3.9M177.6 160.6l-3.9 3.9M177.6 163.2l-3.9 3.9M177.6 165.8l-3.9 3.9M177.6 168.4l-1.6 1.6M181.5 169.7l.3 .3M181.5 167.1l2.8 2.9M181.5 164.5l3.8 3.9"/>
<path d="M181.5 161.9l3.8 3.9M182.8 160.6l-3.9 3.9M182.8 163.2l-3.9 3.9M182.8 165.8l-3.9 3.9M182.8 168.4l-1.6 1.6M186.7 169.7l.2 .3M186.7 167.1l2.6 2.6M186.7 164.5l2.6 2.7M186.7 161.9l2.6 2.7M188 160.6l-3.9 3.9M188 163.2l-3.9 3.9M188 165.8l-3.9 3.9"/>
<path d="M188 168.4l-1.6 1.6M189.3 161.8l-.1 .1M189.3 164.4l-.1 .1M189.3 167l-.1 .1M189.3 169.6l-.1 .1"/>
</g>
<!-- layer: 0 -->
<path d="M57.4 28.8l2.7 2.8M69.7 21.7l-2.7 2.8M193.3 21.7l-2.8 2.8M199.3 28.8l2.7 2.8M121.9 131.7l-2.8 2.7M130.8 131.7l-2.7 2.7M57.4 177l2.7 2.8M193.3 174.6l-2.6 2.9M199 168.8l2.8 2.8M70 182.8l-2.5 2.9" fill="none" stroke="#000" stroke-width=".25"/>
<!-- layer: PRO -->
<path d="M125 146.8l.7 4.1h-1.4zM134.6 142.7h1.3l-.6 4.1z" fill="#000" stroke="#000" stroke-width=".2"/>
<g fill="none" stroke="#f00" stroke-width=".25">
<path d="M69.4 39.8v15.4M69.6 39.8v15.4M81.2 31.2h15.4M81.2 31.4h15.4M113.6 31.2h12.4M113.6 31.4h12.4M133.8 31.2h12.3M133.8 31.4h12.3M163.3 31.2h15.4M163.3 31.4h15.4M190.6 40.4v15.4M190.8 40.4v15.4"/>
<path d="M69.4 73.1v15.4M69.6 73.1v15.4M190.6 72.7v15.4M190.8 72.7v15.4M69.4 101.5v6.1M69.4 117.2v15.4M69.6 101.5v6.1M69.6 117.2v15.4M190.4 101.7v6.1M190.6 116v15.4M190.7 101.7v6.1M190.8 116v15.4"/>
</g>
<g font-size="5.8">
<text x="115.7" y="14">SOUTH</text>
<text x="126.5" y="25.1">45'</text>
<text x="205.5" y="101.8">WEST</text>
<text x="202.5" y="103.9" transform="rotate(-90 202.5 103.9)">51'</text>
<text x="32.7" y="112.5">EAST</text>
<text x="60.8" y="108" transform="rotate(-90 60.8 108)">54'</text>
<text x="126.9" y="182.4" transform="rotate(-4 126.9 182.4)">45'</text>
<text x="118.7" y="191.7">NORTH</text>
</g>
<g font-size="3.2">
<text x="80.9" y="47.9">BED ROOM</text>
<text x="161.3" y="47.9">BED ROOM</text>
<text x="80.7" y="51.7">14'0''X10'6''</text>
<text x="161.2" y="51.7">14'0''X10'6''</text>
<text x="116.1" y="55.9" transform="rotate(-90 116.1 55.9)">KITCHEN</text>
<text x="119.9" y="56" transform="rotate(-90 119.9 56)">10'6''X7'0''</text>
<text x="141.9" y="55.9" transform="rotate(-90 141.9 55.9)">KITCHEN</text>
<text x="145.7" y="56" transform="rotate(-90 145.7 56)">10'6''X7'0''</text>
<text x="75.2" y="81.8">BED ROOM</text>
<text x="168" y="81.9">BED ROOM</text>
<text x="75.1" y="85.6">10'0''X12'0''</text>
<text x="167.9" y="85.7">10'0''X12'0''</text>
<text x="114.1" y="102" transform="rotate(-90 114.1 102)">DRAWING HALL</text>
<text x="117.9" y="98.2" transform="rotate(-90 117.9 98.2)">21'4''X11'0''</text>
<text x="145.6" y="102" transform="rotate(-90 145.6 102)">DRAWING HALL</text>
<text x="149.5" y="98.2" transform="rotate(-90 149.5 98.2)">21'4''X11'0''</text>
<text x="75.2" y="125.1">BED ROOM</text>
<text x="75.1" y="128.9">10'0''X10'0''</text>
<text x="167.6" y="130">10'0''X10'0''</text>
<text x="167.7" y="126.2">BED ROOM</text>
<text x="121.8" y="134.2">3'-3&quot;</text>
<text x="135.3" y="133.8">UP</text>
<text x="95.9" y="155.3">PORTICO</text>
<text x="159.9" y="155.7">PORTICO</text>
<text x="94.6" y="159.1">12'5''X10'8''</text>
<text x="158.7" y="159.5">17'4''X10'8''</text>
</g>
<g font-size="2.6">
<text x="77.8" y="104.3">TOI/BATH</text>
<text x="78.6" y="107.3">10'0''X4'6''</text>
<text x="171.7" y="103.7">TOI/BATH</text>
<text x="171.7" y="106.8">10'0''X4'6''</text>
<text x="71.9" y="154.9">4'6''X7'0''</text>
<text x="74" y="151.8">PUJA</text>
</g>
</svg>
